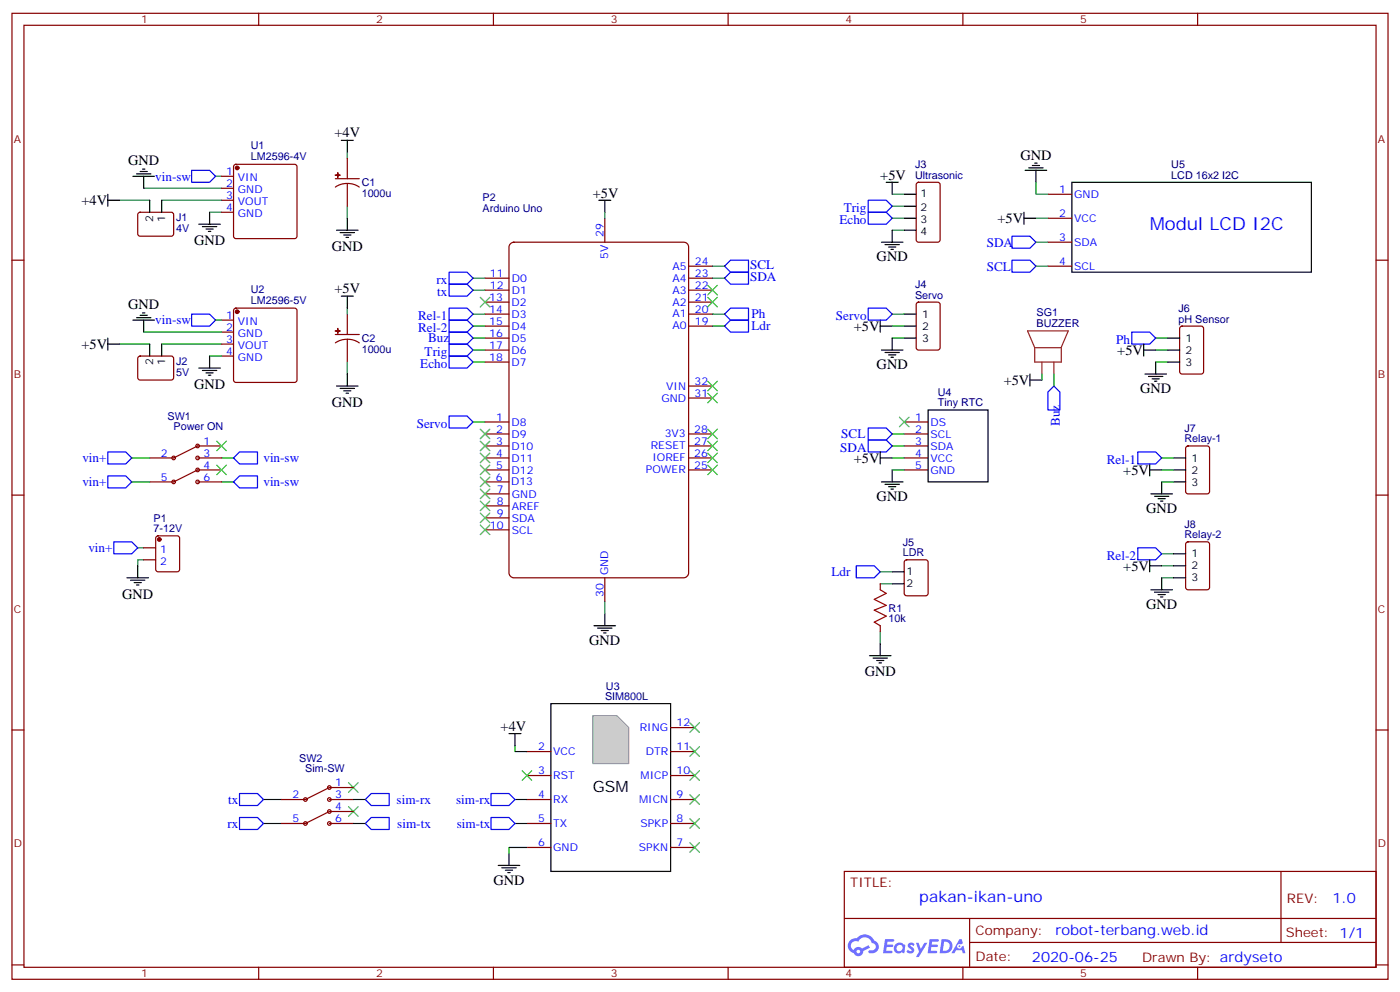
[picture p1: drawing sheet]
<svg xmlns="http://www.w3.org/2000/svg" width="412mm" height="292mm" viewBox="0 0 412 292" stroke-linecap="round" stroke-linejoin="round" font-family="sans-serif">
<g fill="none" stroke="#870000" stroke-width=".35">
<path d="M3.5 3.9h405.4v284.4h-405.4zM7.1 7.4h398.2v277.3h-398.2zM76.2 3.9v3.5M145.3 3.9v3.5M214.5 3.9v3.5M283.6 3.9v3.5M352.8 3.9v3.5M3.5 76.6h3.6M405.3 76.6h3.6M3.5 145.7h3.6M405.3 145.7h3.6M3.5 214.9h3.6"/>
<path d="M405.3 214.9h3.6M248.7 256.5h156.6v28.2h-156.6zM377.3 256.5v20.9M248.7 270.4h156.5M285.6 277.4h119.6M285.6 270.4v14.1M3.5 284h3.6M76.2 284.7v3.6M145.3 284.7v3.6M214.5 284.7v3.6M283.6 284.7v3.6M352.8 284.7v3.6"/>
<path d="M405.3 284h3.6"/>
</g>
<g fill="#5487ff">
<path d="M267.7 277.7a1.22 1.22 0 0 1 1.7 .2l-.4 .6a.47 .47 0 0 0-.3-.4 .47 .47 0 0 0-.5 .2l.1 .2a1.14 1.14 0 0 1 .8 1.8 1.14 1.14 0 0 1-1.9 0l-.2-.2 .5-.6 .7 .5a.29 .29 0 0 0 .3-.3 .29 .29 0 0 0-.2-.3 1.04 1.04 0 0 1-.6-1.7z"/>
<path d="M260.7 276.4h2.4l.3 .2-.2 .5-1.8 .1-.1 .8h1.5l.3 .4-.3 .4h-1.6l-.2 1.1h1.7l.2 .3-.2 .3-2.6 .1z"/>
<path d="M273.8 276.4h2.4l.3 .2-.1 .5-1.8 .1-.2 .8h1.6l.3 .4-.4 .4h-1.6l-.1 1.1h1.7l.2 .3-.2 .3-2.6 .1z"/>
<path d="M282.6 276.4h.7l.3 1.3-.6 .3a.69 .69 0 0 0-1 .3 .69 .69 0 0 0 .4 .9 .69 .69 0 0 0 .9-.6l.5-.2 .6 2.2h-.8l-.2-.9h-1.8l-.5 .9h-.8z"/>
<path d="M269.8 277.5h.8l.6 1.8 1.1-1.8h.9l-2.6 4.2h-.8l.9-1.5z"/>
<path d="M277.4 276.4l-.6 4.2h1.3a2.11 2.11 0 0 0 2.5-2.1 2.11 2.11 0 0 0-2.5-2.1zM278.1 277.2a1.39 1.39 0 0 1 1.7 1.4 1.39 1.39 0 0 1-1.8 1.3h-.3z"/>
<path d="M263.7 278.1a1.54 1.54 0 0 0-.1 2.1 1.54 1.54 0 0 0 2.2 .1l.6 .3 .3-2.3-.2-.3h-.4a1.49 1.49 0 0 0-2.4 .1zM264 279.1a.94 .94 0 0 1 1.8 0 .94 .94 0 0 1-1.8 0z"/>
<path d="M250.4 276.8a2.18 2.18 0 0 0 1.1 3.7 1.44 1.44 0 0 0 1.6 .9 1.44 1.44 0 0 0 1.2-1.4l2-1-.5-.8-1.9 1a1.47 1.47 0 0 0-2.4 .4 1.39 1.39 0 0 1-.7-1.9 1.39 1.39 0 0 1 2-.5 2.12 2.12 0 0 1 2.2-1.3 2.12 2.12 0 0 1 1.9 1.7 1.14 1.14 0 0 1 1.1 1.4 1.14 1.14 0 0 1-1.7 .7 .43 .43 0 0 0-.5 .4 .43 .43 0 0 0 .4 .5 1.98 1.98 0 0 0 2.5-1.2 1.98 1.98 0 0 0-1.2-2.6 3.1 3.1 0 0 0-5.3-.6l-.9 .1zM252.3 280.1a.55 .55 0 0 1 1.1 0 .55 .55 0 0 1-1.1 0z"/>
<circle cx="282.6" cy="278.5" r=".26"/>
</g>
<path d="M150.2 71.9l1.1-.6h50.1a1.41 1.41 0 0 1 1.4 1.4v96a1.51 1.51 0 0 1-1.4 1.4h-50.1a1.51 1.51 0 0 1-1.4-1.4v-96z" fill="none" stroke="#800000" stroke-width=".35"/>
<g fill="none" stroke="#870000" stroke-width=".35">
<path d="M65.3 51.9h3.5M65.3 55.4h3.5M65.3 58.9h3.5M69 48.6l.5-.2h17.3l.5 .2 .2 .5v20.4l-.2 .5-.5 .2h-17.3l-.5-.2-.2-.5v-20.4zM98.8 52.6h7M102.3 54l1.9 .2 1.6 .9M102.3 54l-1.8 .2-1.7 .9M102.3 46.6v6M102.3 54v6.7M270.1 53.9l.5-.2h5.6l.7 .4v16.5l-.4 .6-5.9 .1-.7-.5v-16.4zM40.8 62.7l.5-.2h9.4l.5 .7-.1 5.9-.7 .4h-9.4l-.4-.7v-5.6zM65.3 62.5h3.5"/>
<path d="M178.2 64.2v7.1M202.8 78.4h7.1M65.3 94.2h3.5M65.3 97.8h3.5M69 90.9l.5-.2h17.3l.5 .2 .2 .5v20.5l-.2 .5-.5 .2h-17.3l-.5-.3-.2-.4v-20.5zM98.8 98.5h7M102.3 99.9l1.9 .2 1.6 .8M102.3 99.9l-1.8 .2-1.7 .8M102.3 92.5v6M102.3 99.9v6.7M142.9 81.9h7M142.9 85.4h7"/>
<path d="M142.9 88.9h7M142.9 92.5h7M142.9 96h7M142.9 99.5h7M202.8 81.9h7.1M202.8 85.4h7.1M202.8 88.9h7.1M202.8 92.5h7.1M202.8 96h7.1M40.8 105l.5-.2 9.4 .1 .5 .6-.1 5.9-.7 .5-9.4-.1-.4-.6v-5.7zM65.3 101.3h3.5M65.3 104.8h3.5"/>
<path d="M142.9 103h7M142.9 106.6h7M202.8 117.2h7.1M202.8 113.6h7.1M58.2 134.8h7.1M65.3 131.3h-7.1l-7 3.5h-7.1M65.3 138.3h-7.1l-7 3.6h-7.1M142.9 124.2h7M142.9 127.7h7M142.9 131.3h7M142.9 134.8h7M142.9 138.3h7"/>
<path d="M202.8 127.7h7.1M202.8 131.3h7.1M202.8 134.8h7.1M202.8 138.3h7.1M58.2 141.9h7.1M142.9 141.9h7M142.9 145.4h7M142.9 148.9h7M142.9 152.4h7M142.9 156h7M178.2 170.1v7M197.6 214.2h7"/>
<path d="M97 235.3h7.1M104.1 231.8h-7.1l-7 3.5h-7.1M104.1 238.9h-7.1l-7 3.5h-7.1M155.2 235.3h7.1M155.2 221.2h7.1M155.2 228.3h7.1M197.6 235.3h7M197.6 221.2h7M197.6 228.3h7M97 242.4h7.1M155.2 242.4h7.1M155.2 249.4h7.1"/>
<path d="M197.6 242.4h7M197.6 249.4h7"/>
<circle cx="51.2" cy="134.8" r=".53"/>
<circle cx="58.2" cy="134.8" r=".53"/>
<circle cx="58.2" cy="131.3" r=".53"/>
<circle cx="58.2" cy="138.3" r=".53"/>
<circle cx="51.2" cy="141.9" r=".53"/>
<circle cx="58.2" cy="141.9" r=".53"/>
<circle cx="90" cy="235.3" r=".53"/>
<circle cx="97" cy="238.9" r=".53"/>
<circle cx="97" cy="231.8" r=".53"/>
<circle cx="97" cy="235.3" r=".53"/>
<circle cx="90" cy="242.4" r=".53"/>
<circle cx="97" cy="242.4" r=".53"/>
</g>
<g fill="none" stroke="#000" stroke-width=".35">
<path d="M31.7 58.9h3.6M31.7 57.2v3.5M39.2 51.9h6.3M40.2 51.2h4.2M41.3 50.5h2.1M42 49.8h.7M42.3 51.9v3.5M44.1 58.9v3.6M47.6 58.9v3.6M100.5 41.3h3.6M102.3 41.3v3.5M176.4 58.9h3.5"/>
<path d="M178.2 58.9v3.6M261.1 53.7h3.5M262.8 53.7v3.5M266.3 57.2h3.6M58.6 66h6.3M59.6 66.7h4.3M60.7 67.4h2.1M61.4 68.1h.7M61.7 62.5v3.5M99.1 67.8h6.4M100.2 68.5h4.2M101.2 69.2h2.2"/>
<path d="M102 69.9h.7M102.3 64.2v3.6M259.6 71.3h6.4M260.7 72h4.2M261.8 72.7h2.1M262.5 73.4h.7M262.8 67.8v3.5M266.3 60.7h3.6M266.3 64.2h3.6M266.3 67.8h3.6M31.7 99.5v3.5M39.2 94.2h6.3"/>
<path d="M40.2 93.5h4.2M41.3 92.8h2.1M42 92.1h.7M42.3 94.2v3.6M100.5 87.2h3.6M102.3 87.2v3.5M31.7 101.3h3.6M44.1 101.3v3.5M47.6 101.3v3.5M58.6 108.3h6.3M59.6 109h4.3M60.7 109.7h2.1"/>
<path d="M61.4 110.5h.7M61.7 104.8v3.5M99.1 113.6h6.4M100.2 114.3h4.2M101.2 115h2.2M102 115.7h.7M102.3 110.1v3.5M175 184.2h6.3M176 184.9h4.3M177.1 185.6h2.1M177.8 186.3h.7M178.2 180.7v3.5"/>
<path d="M149.9 215.9h3.6M151.7 215.9v3.6M162.3 207.1h35.3v49.4h-35.3z"/>
</g>
<g fill="none" stroke="#00f" stroke-width=".35">
<path d="M56.4 50.1h5.3l1.8 1.8-1.8 1.8h-5.3zM255.8 58.9h5.3l1.7 1.8-1.7 1.8h-5.3zM255.8 62.5h5.3l1.7 1.7-1.7 1.8h-5.3zM56.4 92.5h5.3l1.8 1.7-1.8 1.8h-5.3zM132.3 80.1h5.3l1.7 1.8-1.7 1.7h-5.3zM132.3 83.6h5.3l1.7 1.8-1.7 1.8h-5.3zM132.3 104.8h5.3l1.7 1.8-1.7 1.7h-5.3zM132.3 101.3h5.3l1.7 1.7-1.7 1.8h-5.3zM31.7 133h5.3l1.8 1.8-1.8 1.8h-5.3zM68.8 134.8l1.8-1.8h5.2v3.6h-5.2zM31.7 140.1h5.3l1.8 1.8-1.8 1.7h-5.3zM68.8 141.9l1.8-1.8h5.2v3.5h-5.2z"/>
<path d="M70.6 233.6h5.2l1.8 1.7-1.8 1.8h-5.2zM107.6 235.3l1.8-1.7h5.3v3.5h-5.3zM144.6 233.6h5.3l1.8 1.7-1.8 1.8h-5.3zM70.6 240.6h5.2l1.8 1.8-1.8 1.8h-5.2zM107.6 242.4l1.8-1.8h5.3v3.6h-5.3zM144.6 240.6h5.3l1.8 1.8-1.8 1.8h-5.3z"/>
</g>
<g fill="none" stroke="#008700" stroke-width=".35">
<path d="M35.3 58.9h8.8M42.3 55.4h23M47.6 58.9h17.7M63.5 51.9h1.8M102.3 44.8v1.8M262.8 57.2h3.5M61.7 62.5h3.6M102.3 60.7v3.5M178.2 62.5v1.7M262.8 60.7h3.5M262.8 64.2h3.5M262.8 67.8h3.5"/>
<path d="M42.3 97.8h23M63.5 94.2h1.8M102.3 90.7v1.8M139.3 81.9h3.6M139.3 85.4h3.6M35.3 101.3h8.8M47.6 101.3h17.7M61.7 104.8h3.6M102.3 106.6v3.5M139.3 106.6h3.6M139.3 103h3.6M38.8 134.8h5.3"/>
<path d="M65.3 134.8h3.5M38.8 141.9h5.3M65.3 141.9h3.5M178.2 177.1v3.6M151.7 219.5v1.7h3.5M77.6 235.3h5.3M104.1 235.3h3.5M151.7 235.3h3.5M77.6 242.4h5.3M104.1 242.4h3.5M151.7 242.4h3.5"/>
</g>
<g fill="#870000" stroke="#870000" stroke-width=".35">
<path d="M98.8 97.4h1.4z"/>
<path d="M99.5 96.7v1.4z"/>
<path d="M98.8 51.5l1.4 .1z"/>
<path d="M99.5 50.8v1.4z"/>
<circle cx="69.8" cy="91.8" r=".53"/>
<circle cx="69.8" cy="49.4" r=".53"/>
</g>
<path d="M63.9 129.9l2.8 2.8M63.9 136.9l2.8 2.8M66.7 129.9l-2.8 2.8M66.7 136.9l-2.8 2.8M102.7 237.5l2.8 2.8M102.7 230.4l2.8 2.8M105.5 237.5l-2.8 2.8M105.5 230.4l-2.8 2.8" fill="none" stroke="#3c3" stroke-width=".35"/>
<path d="M174.6 210.6h7.1l3.5 3.6v10.6h-10.6z" fill="#ccc" stroke="#999" stroke-width=".35"/>
<g fill="none" stroke="#000" stroke-width=".35">
<path d="M302 50.1h6.3M303 49.4h4.3M304.1 48.7h2.1M304.8 48h.7M305.2 50.1v3.6M315.7 53.7h70.6v26.4h-70.6zM301.6 64.2h3.6M301.6 62.5v3.5M259.3 96h3.5M259.3 94.2v3.6M262.8 99.5v3.5M266.3 99.5h3.6"/>
<path d="M266.3 92.5h3.6M266.3 96h3.6M344 99.5h3.5M259.6 103h6.4M260.7 103.8h4.2M261.8 104.5h2.1M262.5 105.2h.7M303.4 111.9h3.5M303.4 110.1v3.5M336.9 103h3.5M336.9 101.3v3.5M337.3 110.1h6.3"/>
<path d="M338.3 110.8h4.2M339.4 111.5h2.1M340.1 112.2h.7M340.4 106.6v3.5M344 103h3.5M344 106.6h3.5M259.3 133v3.6M259.3 134.8h3.5M262.8 138.3v3.6M273.4 120.7h17.6v21.2h-17.6zM338.7 138.3h3.5M338.7 136.6v3.5"/>
<path d="M345.7 134.8h3.5M345.7 138.3h3.5M259.6 141.9h6.4M260.7 142.6h4.2M261.8 143.3h2.1M262.5 144h.7M339 145.4h6.4M340.1 146.1h4.2M341.1 146.8h2.2M341.8 147.5h.7M342.2 141.9v3.5M345.7 141.9h3.5"/>
<path d="M37.4 170.1h6.3M38.5 170.8h4.2M39.5 171.5h2.1M40.2 172.2h.7M40.6 166.5v3.6M262.8 168.3h3.5M262.8 171.8h3.5M338.7 164.8v3.5M338.7 166.5h3.5M339 173.6h6.4M340.1 174.3h4.2M341.1 175h2.2"/>
<path d="M341.8 175.7h.7M342.2 170.1v3.5M345.7 170.1h3.5M345.7 166.5h3.5M345.7 163h3.5M256.1 193h6.4M257.2 193.7h4.2M258.2 194.4h2.1M258.9 195.1h.7M259.3 189.5v3.5M146.8 254.7h6.3M147.8 255.4h4.2"/>
<path d="M148.9 256.2h2.1M149.6 256.9h.7M149.9 251.2v3.5"/>
</g>
<g fill="none" stroke="#008700" stroke-width=".35">
<path d="M305.2 53.7v3.5h3.5M209.9 78.4h3.5M305.2 78.4h3.5M305.2 64.2h3.5M305.2 71.3h3.5M139.3 92.5h3.6M139.3 96h3.6M139.3 99.5h3.6M209.9 92.5h3.5M209.9 96h3.5M209.9 81.9h3.5M262.8 92.5h3.5"/>
<path d="M262.8 96h3.5M262.8 99.5h3.5M340.4 99.5h3.6M306.9 110.1v1.8M310.4 110.1v3.5M340.4 106.6h3.6M340.4 103h3.6M139.3 124.2h3.6M262.8 127.7h3.5M262.8 131.3h3.5M262.8 134.8h3.5M262.8 138.3h3.5"/>
<path d="M342.2 134.8h3.5M342.2 138.3h3.5M342.2 141.9h3.5M40.6 161.3h1.7M42.3 164.8h-1.7v1.7M259.3 168.3h3.5M259.3 171.8h3.5M342.2 170.1h3.5M342.2 166.5h3.5M342.2 163h3.5M259.3 185.9v3.6M155.2 249.4h-5.3v1.8"/>
</g>
<g fill="none" stroke="#00f" stroke-width=".35">
<path d="M213.4 78.4l1.8-1.8h5.3v3.5h-5.3zM298.1 69.5h5.3l1.8 1.8-1.8 1.8h-5.3zM298.1 76.6h5.3l1.8 1.8-1.8 1.7h-5.3zM132.3 97.8h5.3l1.7 1.7-1.7 1.8h-5.3zM132.3 94.2h5.3l1.7 1.8-1.7 1.8h-5.3zM132.3 90.7h5.3l1.7 1.8-1.7 1.7h-5.3zM213.4 81.9l1.8-1.8h5.3v3.5h-5.3zM213.4 96l1.8-1.8h5.3v3.6h-5.3zM213.4 92.5l1.8-1.8h5.3v3.5h-5.3zM255.8 90.7h5.3l1.7 1.8-1.7 1.7h-5.3zM333.4 97.8h5.3l1.7 1.7-1.7 1.8h-5.3zM310.4 113.6l1.8 1.8v5.3h-3.5v-5.3z"/>
<path d="M132.3 122.4h5.3l1.7 1.8-1.7 1.8h-5.3zM255.8 126h5.3l1.7 1.7-1.7 1.8h-5.3zM255.8 129.5h5.3l1.7 1.8-1.7 1.7h-5.3zM335.1 133h5.3l1.8 1.8-1.8 1.8h-5.3zM33.5 159.5h5.3l1.8 1.8-1.8 1.7h-5.3zM252.2 166.5h5.3l1.8 1.8-1.8 1.8h-5.3zM335.1 161.3h5.3l1.8 1.7-1.8 1.8h-5.3z"/>
</g>
<g fill="none" stroke="#870000" stroke-width=".35">
<path d="M308.7 57.2h7M308.7 78.4h7M308.7 71.3h7M308.7 64.2h7M270.1 89.1l.5-.2h5.6l.7 .5v12.9l-.4 .7h-5.9l-.7-.4v-13zM347.7 96.2l.5-.2h5.6l.7 .4v13l-.4 .6-5.9 .1-.7-.5v-12.9zM266.3 124.2h7.1M266.3 127.7h7.1M266.3 131.3h7.1M266.3 134.8h7.1M266.3 138.3h7.1M349.5 131.5l.5-.2h5.6l.7 .4v13l-.5 .6-5.8 .1-.7-.5-.1-12.9z"/>
<path d="M46.1 157.9l.5-.2h5.6l.7 .5v9.4l-.4 .7h-5.9l-.7-.5v-9.4zM349.5 159.7l.5-.2h5.6l.7 .4v13l-.5 .6-5.8 .1-.7-.5-.1-12.9zM42.3 161.3h3.6M42.3 164.8h3.6M259.3 171.8v1.8M266.6 165l.5-.2h5.6l.6 .4 .1 9.5-.5 .6-5.8 .1-.7-.5-.1-9.4zM259.3 184.2v1.7"/>
</g>
<circle cx="46.9" cy="158.8" r=".53" fill="#870000" stroke="#870000" stroke-width=".35"/>
<g fill="none" stroke="#3c3" stroke-width=".35">
<path d="M141.5 87.5l2.8 2.8M144.3 87.5l-2.8 2.8M208.5 84l2.8 2.8M208.5 87.5l2.8 2.8M211.3 84l-2.8 2.8M211.3 87.5l-2.8 2.8M208.5 112.2l2.8 2.8M208.5 115.7l2.8 2.9M211.3 112.2l-2.8 2.8M211.3 115.7l-2.8 2.9M141.5 136.9l2.8 2.8M141.5 133.4l2.8 2.8"/>
<path d="M141.5 129.9l2.8 2.8M141.5 126.3l2.8 2.9M144.3 136.9l-2.8 2.8M144.3 133.4l-2.8 2.8M144.3 129.9l-2.8 2.8M144.3 126.3l-2.8 2.9M208.5 126.3l2.8 2.9M208.5 129.9l2.8 2.8M208.5 133.4l2.8 2.8M208.5 136.9l2.8 2.8M211.3 126.3l-2.8 2.9M211.3 129.9l-2.8 2.8"/>
<path d="M211.3 133.4l-2.8 2.8M211.3 136.9l-2.8 2.8M264.9 122.8l2.9 2.8M267.8 122.8l-2.9 2.8M141.5 154.6l2.8 2.8M141.5 151l2.8 2.8M141.5 147.5l2.8 2.8M141.5 144l2.8 2.8M141.5 140.4l2.8 2.9M144.3 151l-2.8 2.8M144.3 154.6l-2.8 2.8M144.3 147.5l-2.8 2.8"/>
<path d="M144.3 144l-2.8 2.8M144.3 140.4l-2.8 2.9M203.2 219.8l2.8 2.8M203.2 212.8l2.8 2.8M206 219.8l-2.8 2.8M206 212.8l-2.8 2.8M153.8 226.9l2.8 2.8M156.6 226.9l-2.8 2.8M203.2 233.9l2.8 2.8M203.2 226.9l2.8 2.8M206 233.9l-2.8 2.8M206 226.9l-2.8 2.8"/>
<path d="M203.2 248l2.8 2.9M203.2 241l2.8 2.8M206 248l-2.8 2.9M206 241l-2.8 2.8"/>
</g>
<path d="M302.7 97.4h12l-2.1 4.9h-7.8zM304.8 102.3v4.3h7.8M306.9 106.6v3.5M310.4 106.6v3.5M312.6 102.4v4.2" fill="none" stroke="#8c2424" stroke-width=".35"/>
<path d="M259.3 173.6l1.8 1.1-3.6 1.7 3.6 1.8-3.6 1.4 3.6 1.8-3.6 1.7 1.8 1.1" fill="none" stroke="#a10000" stroke-width=".35"/>
<text font-size="5.3" fill="#00f" x="338.7" y="67.7">Modul LCD I2C</text>
<text font-size="4.6" x="174.6" y="233">GSM</text>
<text font-size="4.6" fill="#00f" x="270.8" y="265.5">pakan-ikan-uno</text>
<g font-size="4.2">
<text x="98.5" y="40.2">+4V</text>
<text x="300.6" y="47">GND</text>
<text x="37.8" y="48.7">GND</text>
<text x="259.3" y="53">+5V</text>
<text x="174.6" y="58.2">+5V</text>
<text x="24" y="60.4">+4V</text>
<text x="293.8" y="65.7">+5V</text>
<text x="57.2" y="72.1">GND</text>
<text x="97.7" y="73.9">GND</text>
<text x="258.2" y="76.9">GND</text>
<text x="98.5" y="86.1">+5V</text>
<text x="37.8" y="91">GND</text>
<text x="251.5" y="97.5">+5V</text>
<text x="24" y="102.7">+5V</text>
<text x="329.1" y="104.5">+5V</text>
<text x="258.2" y="108.7">GND</text>
<text x="295.7" y="113.3">+5V</text>
<text x="57.2" y="114.4">GND</text>
<text x="97.7" y="119.7">GND</text>
<text x="335.8" y="115.7">GND</text>
<text x="251.5" y="136.3">+5V</text>
<text x="330.9" y="139.8">+5V</text>
<text x="258.2" y="147.5">GND</text>
<text x="337.6" y="151">GND</text>
<text x="330.9" y="168">+5V</text>
<text x="36" y="176.2">GND</text>
<text x="337.6" y="179.2">GND</text>
<text x="173.6" y="189.8">GND</text>
<text x="254.7" y="199.1">GND</text>
<text x="147.5" y="215.2">+4V</text>
<text x="145.3" y="260.4">GND</text>
</g>
<g font-size="4.2" fill="#00f">
<text x="392.5" y="265.8">1.0</text>
<text x="310.9" y="275.3">robot-terbang.web.id</text>
<text x="304" y="283.1">2020-06-25</text>
</g>
<g font-size="3.9" fill="#00f">
<text x="45.7" y="53.1">vin-sw</text>
<text x="248.6" y="62.5">Trig</text>
<text x="247.3" y="66">Echo</text>
<text x="290.7" y="72.6">SDA</text>
<text x="128.5" y="83.6">rx</text>
<text x="221" y="82.6">SDA</text>
<text x="221" y="79.1">SCL</text>
<text x="290.7" y="79.6">SCL</text>
<text x="128.7" y="87.2">tx</text>
<text x="45.7" y="95.5">vin-sw</text>
<text x="123.2" y="94.2">Rel-1</text>
<text x="221.4" y="93.7">Ph</text>
<text x="246.2" y="94.2">Servo</text>
<text x="123.2" y="97.8">Rel-2</text>
<text x="126.1" y="100.8">Buz</text>
<text x="221.4" y="97.3">Ldr</text>
<text x="328.8" y="101.3">Ph</text>
<text x="125.1" y="104.8">Trig</text>
<text x="123.8" y="108.3">Echo</text>
<text x="122.8" y="126">Servo</text>
<text x="312.2" y="125.4" transform="rotate(-90 312.2 125.4)">Buz</text>
<text x="247.8" y="129">SCL</text>
<text x="24.3" y="136.1">vin+</text>
<text x="77.6" y="136.1">vin-sw</text>
<text x="247.5" y="133">SDA</text>
<text x="326" y="136.6">Rel-1</text>
<text x="24.3" y="143.2">vin+</text>
<text x="77.6" y="143.1">vin-sw</text>
<text x="26" y="162.6">vin+</text>
<text x="326" y="164.8">Rel-2</text>
<text x="244.9" y="169.6">Ldr</text>
<text x="67.2" y="236.7">tx</text>
<text x="116.8" y="236.6">sim-rx</text>
<text x="134.3" y="236.6">sim-rx</text>
<text x="67" y="243.7">rx</text>
<text x="117" y="243.7">sim-tx</text>
<text x="134.5" y="243.7">sim-tx</text>
</g>
<g font-size="3.9" fill="#800">
<text x="250.5" y="261.1">TITLE:</text>
<text x="379.1" y="265.8">REV:</text>
<text x="287.4" y="275.3">Company:</text>
<text x="378.7" y="275.9">Sheet: 1/1</text>
<text x="287.4" y="283">Date:</text>
<text x="336.4" y="283.1">Drawn By: ardyseto</text>
</g>
<g font-size="3.2" fill="#800">
<text x="41.6" y="6.9">1</text>
<text x="110.8" y="6.9">2</text>
<text x="179.9" y="6.9">3</text>
<text x="249.1" y="6.9">4</text>
<text x="318.2" y="6.9">5</text>
<text x="4.1" y="42">A</text>
<text x="405.9" y="42">A</text>
<text x="4.1" y="111.2">B</text>
<text x="405.9" y="111.2">B</text>
<text x="4.1" y="180.3">C</text>
<text x="405.9" y="180.3">C</text>
<text x="4.1" y="249.4">D</text>
<text x="405.9" y="249.4">D</text>
<text x="41.6" y="287.7">1</text>
<text x="110.8" y="287.7">2</text>
<text x="179.9" y="287.7">3</text>
<text x="249.1" y="287.7">4</text>
<text x="318.2" y="287.7">5</text>
</g>
<g font-size="3.2" fill="#000080">
<text x="73.9" y="47.1">LM2596-4V</text>
<text x="73.9" y="43.9">U1</text>
<text x="269.6" y="52.6">Ultrasonic</text>
<text x="269.6" y="49.5">J3</text>
<text x="345" y="52.5">LCD 16x2 I2C</text>
<text x="345" y="49.5">U5</text>
<text x="106.5" y="58">1000u</text>
<text x="106.5" y="54.8">C1</text>
<text x="142.2" y="59.3">P2</text>
<text x="51.9" y="65">J1</text>
<text x="142.2" y="62.5">Arduino Uno</text>
<text x="51.9" y="68.2">4V</text>
<text x="73.9" y="89.4">LM2596-5V</text>
<text x="73.9" y="86.2">U2</text>
<text x="269.6" y="87.9">Servo</text>
<text x="269.6" y="84.8">J4</text>
<text x="305.4" y="93.1">SG1</text>
<text x="347.2" y="94.9">pH Sensor</text>
<text x="347.2" y="91.9">J6</text>
<text x="106.5" y="100.7">C2</text>
<text x="305.4" y="96.3">BUZZER</text>
<text x="51.9" y="107.4">J2</text>
<text x="106.5" y="103.8">1000u</text>
<text x="51.9" y="110.6">5V</text>
<text x="276.2" y="119.6">Tiny RTC</text>
<text x="276.2" y="116.5">U4</text>
<text x="49.4" y="123.7">SW1</text>
<text x="51.1" y="126.6">Power ON</text>
<text x="348.9" y="130.2">Relay-1</text>
<text x="348.9" y="127.1">J7</text>
<text x="45.3" y="153.6">P1</text>
<text x="348.9" y="155.4">J8</text>
<text x="45.3" y="156.7">7-12V</text>
<text x="266" y="160.7">J5</text>
<text x="348.9" y="158.4">Relay-2</text>
<text x="266" y="163.7">LDR</text>
<text x="261.8" y="183.2">10k</text>
<text x="261.8" y="180">R1</text>
<text x="178.5" y="203">U3</text>
<text x="178.2" y="206.1">SIM800L</text>
<text x="88.2" y="224.2">SW2</text>
<text x="89.9" y="227.2">Sim-SW</text>
</g>
<g font-size="3.2" fill="#00f">
<text x="66.6" y="51.5">1</text>
<text x="70.1" y="53.3">VIN</text>
<text x="66.6" y="55.1">2</text>
<text x="66.6" y="58.6">3</text>
<text x="70.1" y="56.8">GND</text>
<text x="312" y="56.8">1</text>
<text x="316.4" y="58.2">GND</text>
<text x="66.6" y="62.1">4</text>
<text x="70.1" y="60.4">VOUT</text>
<text x="70.1" y="63.9">GND</text>
<text x="312" y="63.9">2</text>
<text x="316.4" y="65.3">VCC</text>
<text x="177.8" y="69.6" transform="rotate(-90 177.8 69.6)">29</text>
<text x="312" y="70.9">3</text>
<text x="179.2" y="76.3" transform="rotate(-90 179.2 76.3)">5V</text>
<text x="204.7" y="77.9">24</text>
<text x="312" y="78">4</text>
<text x="316.4" y="72.4">SDA</text>
<text x="144.3" y="81.6">11</text>
<text x="150.8" y="83">D0</text>
<text x="198.1" y="82.9">A4</text>
<text x="198.1" y="79.3">A5</text>
<text x="204.7" y="81.5">23</text>
<text x="316.4" y="79.4">SCL</text>
<text x="144.1" y="88.6">13</text>
<text x="144.3" y="85.1">12</text>
<text x="150.6" y="90">D2</text>
<text x="150.8" y="86.5">D1</text>
<text x="198.1" y="89.9">A2</text>
<text x="198.1" y="86.4">A3</text>
<text x="204.7" y="88.5">21</text>
<text x="204.7" y="85">22</text>
<text x="66.6" y="93.9">1</text>
<text x="70.1" y="95.6">VIN</text>
<text x="144.1" y="92.1">14</text>
<text x="144.1" y="95.6">15</text>
<text x="150.6" y="93.5">D3</text>
<text x="198.1" y="93.5">A1</text>
<text x="204.7" y="95.6">19</text>
<text x="204.7" y="92">20</text>
<text x="66.6" y="97.4">2</text>
<text x="66.6" y="100.9">3</text>
<text x="70.1" y="99.2">GND</text>
<text x="144.1" y="99.2">16</text>
<text x="150.6" y="97">D4</text>
<text x="150.6" y="100.6">D5</text>
<text x="198.1" y="97">A0</text>
<text x="66.6" y="104.5">4</text>
<text x="70.1" y="102.7">VOUT</text>
<text x="70.1" y="106.2">GND</text>
<text x="144.1" y="102.7">17</text>
<text x="144.1" y="106.2">18</text>
<text x="150.6" y="104.1">D6</text>
<text x="150.6" y="107.6">D7</text>
<text x="204.6" y="113.3">32</text>
<text x="194.9" y="118.2">GND</text>
<text x="196.3" y="114.7">VIN</text>
<text x="204.6" y="116.8">31</text>
<text x="146.2" y="123.9">1</text>
<text x="150.7" y="125.3">D8</text>
<text x="269.6" y="123.9">1</text>
<text x="274.1" y="125.3">DS</text>
<text x="60" y="130.9">1</text>
<text x="146.2" y="127.4">2</text>
<text x="146.2" y="130.9">3</text>
<text x="150.7" y="128.8">D9</text>
<text x="195.8" y="128.7">3V3</text>
<text x="204.5" y="130.9">27</text>
<text x="204.5" y="127.3">28</text>
<text x="269.6" y="127.4">2</text>
<text x="269.6" y="130.9">3</text>
<text x="274.1" y="128.8">SCL</text>
<text x="47.4" y="134.4">2</text>
<text x="60" y="134.4">3</text>
<text x="60" y="138">4</text>
<text x="146.2" y="134.4">4</text>
<text x="150.7" y="132.3">D10</text>
<text x="150.7" y="135.9">D11</text>
<text x="191.7" y="132.3">RESET</text>
<text x="192.2" y="135.8">IOREF</text>
<text x="204.5" y="137.9">25</text>
<text x="204.5" y="134.4">26</text>
<text x="269.6" y="134.4">4</text>
<text x="269.6" y="138">5</text>
<text x="274.1" y="132.3">SDA</text>
<text x="274.1" y="135.9">VCC</text>
<text x="47.4" y="141.5">5</text>
<text x="60" y="141.5">6</text>
<text x="146.1" y="141.4">6</text>
<text x="146.2" y="138">5</text>
<text x="150.5" y="142.9">D13</text>
<text x="150.7" y="139.4">D12</text>
<text x="190.3" y="139.3">POWER</text>
<text x="274.1" y="139.4">GND</text>
<text x="146.3" y="145.1">7</text>
<text x="146.3" y="148.6">8</text>
<text x="150.8" y="146.5">GND</text>
<text x="150.8" y="150">AREF</text>
<text x="144.3" y="155.6">10</text>
<text x="146.3" y="152.1">9</text>
<text x="150.8" y="153.5">SDA</text>
<text x="150.8" y="157">SCL</text>
<text x="47.2" y="162.7">1</text>
<text x="47.2" y="166.2">2</text>
<text x="179.2" y="169.3" transform="rotate(-90 179.2 169.3)">GND</text>
<text x="177.8" y="175.8" transform="rotate(-90 177.8 175.8)">30</text>
<text x="188.5" y="215.2">RING</text>
<text x="199.3" y="213.8">12</text>
<text x="158.5" y="220.9">2</text>
<text x="199.3" y="220.9">11</text>
<text x="158.5" y="227.9">3</text>
<text x="163" y="222.3">VCC</text>
<text x="190.2" y="222.3">DTR</text>
<text x="199.3" y="227.9">10</text>
<text x="98.8" y="231.5">1</text>
<text x="163" y="229.3">RST</text>
<text x="188.7" y="229.3">MICP</text>
<text x="86.2" y="235">2</text>
<text x="98.8" y="235">3</text>
<text x="98.8" y="238.5">4</text>
<text x="158.5" y="235">4</text>
<text x="163" y="236.4">RX</text>
<text x="188.3" y="236.4">MICN</text>
<text x="199.3" y="235">9</text>
<text x="86.2" y="242">5</text>
<text x="98.8" y="242">6</text>
<text x="158.5" y="242">5</text>
<text x="163" y="243.5">TX</text>
<text x="188.7" y="243.5">SPKP</text>
<text x="199.3" y="242">8</text>
<text x="158.5" y="249.1">6</text>
<text x="163" y="250.5">GND</text>
<text x="188.2" y="250.5">SPKN</text>
<text x="199.3" y="249.1">7</text>
</g>
<g font-size="3.2">
<text x="271.2" y="57.9">1</text>
<text x="45.2" y="65.2" transform="rotate(-90 45.2 65.2)">2</text>
<text x="48.7" y="65.2" transform="rotate(-90 48.7 65.2)">1</text>
<text x="271.2" y="62.1">2</text>
<text x="271.2" y="65.7">3</text>
<text x="271.2" y="69.2">4</text>
<text x="271.6" y="93.5">1</text>
<text x="271.6" y="100.6">3</text>
<text x="271.6" y="97">2</text>
<text x="349.2" y="100.6">1</text>
<text x="45.2" y="107.5" transform="rotate(-90 45.2 107.5)">2</text>
<text x="48.7" y="107.5" transform="rotate(-90 48.7 107.5)">1</text>
<text x="349.2" y="107.6">3</text>
<text x="349.2" y="104.1">2</text>
<text x="351" y="135.9">1</text>
<text x="351" y="142.9">3</text>
<text x="351" y="139.4">2</text>
<text x="351" y="164.1">1</text>
<text x="351" y="167.6">2</text>
<text x="267.1" y="169.4">1</text>
<text x="267.1" y="172.9">2</text>
<text x="351" y="171.1">3</text>
</g>
</svg>
